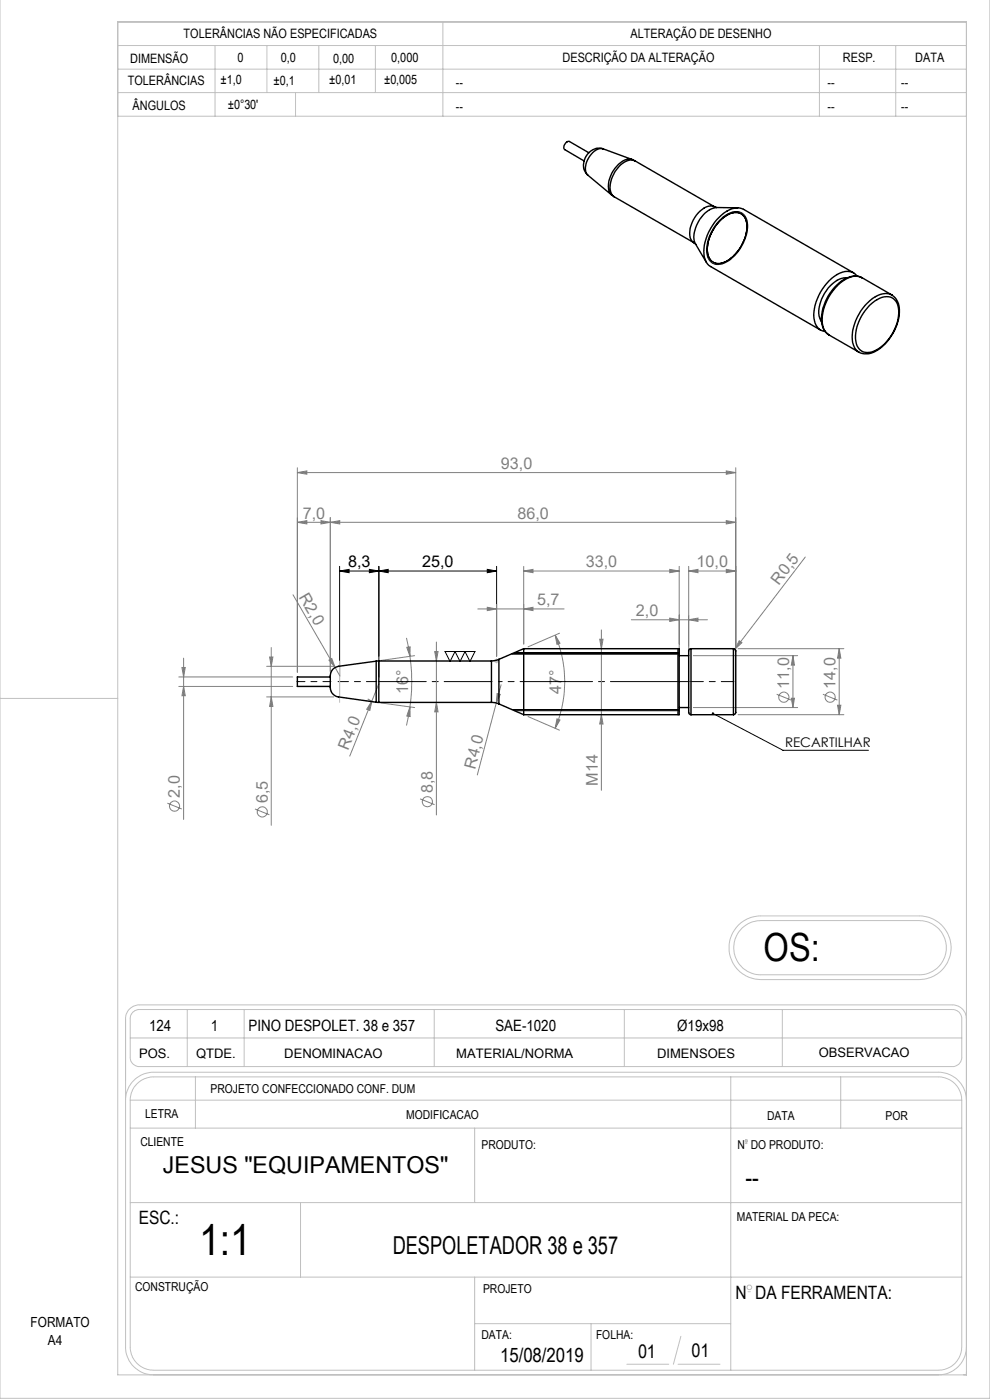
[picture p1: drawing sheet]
<svg xmlns="http://www.w3.org/2000/svg" width="210mm" height="297mm" viewBox="0 0 210 297" stroke-linecap="round" stroke-linejoin="round" font-family="sans-serif">
<g fill="none" stroke="#808080" stroke-width=".21">
<path d="M63.1 99.2v43.4M154.1 99.9l2 .4-2 .3zM156.1 99.2v37.9M63.1 110.8l2-.3v.7zM63.1 100.3l2-.4v.7zM63.1 100.3h93M68.1 110.5l2 .3-2 .4zM70.1 110.8l2-.3v.7zM70.1 109.8v32.8M154.1 110.5l2 .3-2 .4zM156.1 110.8h-93M170.8 118.2l-14.9 19.5"/>
<path d="M38.9 139.6v34.2M57.2 139.4h.7l-.4 2zM57.5 137.4v37.7M62.2 126.2l8.9 15.4M86.2 135.3l.8 3.9M86.3 137.3l.7-.1v2zM87 139.2a37.2 37.2 0 0 1 0 10.8M87.9 139.1l-7.1 1M92.2 138.2h.7l-.3 2zM92.6 136.2v36.7M101.4 129.2h18.3M103.4 128.8l1.9 .4-1.9 .3z"/>
<path d="M105.3 128.2v11M111.1 129.2l2-.4v.7zM111.1 121.1l2-.3v.7zM111.1 120.2v16.4M111.1 121.1h33M117.8 134.7l1 1.8-.7 .2zM117.8 134.7a25 25 0 0 1 0 19.8M118.7 134.3l-6.7 2.9M127.2 135.6h.7l-.3 2zM127.6 133.6v34.1M133.9 131.5h16.2M142.1 131.1l2 .4-2 .3z"/>
<path d="M142.1 120.8l2 .3-2 .4zM144.1 120.2v17.9M146.1 131.5l2-.4v.7zM146.1 121.1l2-.3v.7zM146.1 120.2v17.9M146.1 121.1h10M147.1 139.1h22.1M154.1 120.8l2 .3-2 .4zM155.9 137.7l-.3 .4M156.6 137.6h22.4M156.8 135.9l.6 .4-1.5 1.4zM168.2 139.1l.3 2h-.6z"/>
<path d="M168.2 139.1v11M178 137.6l.4 2h-.7zM178 137.6v14M37.9 143.6h24.2M37.9 145.6h24.2M38.6 141.6h.7l-.4 2zM38.9 145.6l.4 2h-.7zM56.6 147.8h14.2M56.6 141.4h14.2M57.5 147.8l.4 2.1h-.7zM69.8 140l.6-.3 .7 1.9zM71.1 141.6l1 1.8"/>
<path d="M78 148.3l.8 .4M78.9 148.7l-.4 2-.7-.2zM80.4 145l-6.2 15.4M80.8 149.1l7.1 1M87 150v2l-.7-.1zM87 150l-.8 3.9M92.6 149l.3 2h-.7zM105.4 147.1l.7 .2-.8 1.9zM106.3 145.3l-5.1 19.1M112 152l6.7 2.9M118.1 152.5l.7 .2-1 1.8zM127.6 151.6l.3 2h-.7z"/>
<path d="M147.1 150.1h22.1M156.6 151.6h22.4M164.7 147.3l3.1 1.2M167.9 148.1h.6l-.3 2zM174.6 147.3l3 1.2M177.7 149.6h.7l-.4 2zM35.5 170.4l3.1 1.2M54.1 171.6l3 1.3M89.1 169.5l3.1 1.2"/>
<circle cx="166.3" cy="147.9" r="1.08"/>
<circle cx="176.1" cy="147.9" r="1.08"/>
<circle cx="37" cy="171" r="1.08"/>
<circle cx="55.6" cy="172.2" r="1.07"/>
<circle cx="90.7" cy="170.1" r="1.07"/>
</g>
<g fill="none" stroke="#000" stroke-width=".21">
<path d="M152.6 46.7a4.2 4.2 0 0 1 4.7-1.6 3.8 3.8 0 0 1 1.1 4.4 9.1 9.1 0 0 1-5.3 6.5 2.45 2.45 0 0 1-3.2-2.4 9.3 9.3 0 0 1 2.7-6.9zM153.1 46.5a3.7 3.7 0 0 1 4.1-1.1 3.8 3.8 0 0 1 1 4.3 8.5 8.5 0 0 1-5.1 6.1 2.35 2.35 0 0 1-3-2.6 9.3 9.3 0 0 1 3-6.7zM72 121.1l2-.3v.7zM72 121.1h33.3M72 120.2v23.4M78.4 120.8l2 .3-2 .4zM80.4 121.1l1.9-.3v.7zM80.4 120.2v23.4M94.4 138.2h6.4l-1.1 2.1-1.1-2.1-1 2.1-1.1-2.1-1 2.1zM103.4 120.8l1.9 .3-1.9 .4zM105.3 120.2v19M108.5 138.7h35.6"/>
<path d="M109.1 138.4h35M108.5 150.5h35.6M109.1 150.8h35M151.2 151.3l14.9 7.9h18.1"/>
</g>
<g fill="none" stroke="#c0c0c0" stroke-width=".21">
<path d="M210 -.1v296.7h-210v-296.6M25 4.7h180v287h-180zM25 9.7h180M25 19.6h180M25 14.7h180M45.6 9.7v15M56.6 9.7v9.9M62.7 19.6v5.1M67.6 9.7v9.9M79.6 9.7v9.9M93.9 4.7v20M173.8 9.7v15"/>
<path d="M190 9.7v15M25 24.7h180M105 139.9l.7 .7M105.3 139.7v1M105.7 139.9l-.7 .7M105.8 139.9l-.5 .3M0 148.2h25M72 140.2v8.8M104.8 140.2h1.1M156.7 196.2l.5-.5a6.7 6.7 0 0 1 4.2-1.4h33.6a6.8 6.8 0 0 1 6.8 6.8 6.8 6.8 0 0 1-6.8 6.7h-33.6a6.8 6.8 0 0 1-6.2-4.2 6.8 6.8 0 0 1 1.5-7.4zM157.4 196.9l.2-.2a5.6 5.6 0 0 1 3.8-1.4h33.6a5.8 5.8 0 0 1 5.7 5.7 5.8 5.8 0 0 1-5.7 5.8h-33.6a5.8 5.8 0 0 1-5.3-3.6 5.8 5.8 0 0 1 1.3-6.3zM28.3 214.7l1.1-.5h172.8a1.93 1.93 0 0 1 1.8 1.9v8.4a1.93 1.93 0 0 1-2 1.8h-172.4a1.92 1.92 0 0 1-2-2v-8.2a1.81 1.81 0 0 1 .7-1.4z"/>
<path d="M39.7 214.2v12.1M51.8 214.2v12.1M92.1 214.2v12.1M132.4 214.2v12.1M165.9 214.2v12.1M205 216.1a2.94 2.94 0 0 0-3-2.9h-172.4a2.94 2.94 0 0 0-3 2.9v69.6a6 6 0 0 0 6 6M26.6 233.4a6 6 0 0 1 6-5.9h166.5a6 6 0 0 1 5.9 5.9M27.6 233.4a4.9 4.9 0 0 1 5-4.9h166.5a4.9 4.9 0 0 1 4.9 4.9M27.6 233.4v52.3a4.9 4.9 0 0 0 5 5h166.5a4.9 4.9 0 0 0 4.9-5v-52.3M27.6 239.3h176.4M27.6 233.4h176.4M27.6 220.2h176.4"/>
<path d="M41.5 228.5v10.8M100.7 239.3v15.8M155 228.5v62.2M178.3 228.5v10.8M27.6 255.1h176.4M63.7 255.1v15.8M158.2 242.6h.2M27.6 270.9h176.4M100.7 270.9v19.8M158.7 274h.5M100.7 280.8h54.3M125.4 280.8v9.9"/>
<path d="M133 289.4h8.9M143.8 289.4h8.9M144.4 283.5l-1.6 5.9M205 285.7a6 6 0 0 1-5.9 6"/>
<circle cx="158.3" cy="242.1" r=".25"/>
<circle cx="159" cy="273.1" r=".5"/>
</g>
<path d="M63 144.6h7.2" fill="none" stroke="#000" stroke-width=".21" stroke-dasharray="15.2 1.3 1.3 1.3" stroke-dashoffset="13.5"/>
<path d="M79.9 144.6h-8.2" fill="none" stroke="#000" stroke-width=".21" stroke-dasharray="15.2 1.3 1.3 1.3" stroke-dashoffset="13"/>
<path d="M80.3 144.6h24.1" fill="none" stroke="#000" stroke-width=".21" stroke-dasharray="15.2 1.3 1.3 1.3" stroke-dashoffset="5.1"/>
<path d="M111.1 144.6h-5.3" fill="none" stroke="#000" stroke-width=".21" stroke-dasharray="15.2 1.3 1.3 1.3" stroke-dashoffset="14.5"/>
<path d="M111.1 144.6h33" fill="none" stroke="#000" stroke-width=".21" stroke-dasharray="15.2 1.3 1.3 1.3" stroke-dashoffset=".6"/>
<path d="M144.1 144.6h2.1" fill="none" stroke="#000" stroke-width=".21" stroke-dasharray="15.2 1.3 1.3 1.3"/>
<path d="M146.5 144.6h9.2" fill="none" stroke="#000" stroke-width=".21" stroke-dasharray="15.2 1.3 1.3 1.3" stroke-dashoffset="12.5"/>
<path d="M104.3 140.2h1.1" fill="none" stroke="#c0c0c0" stroke-width=".21" stroke-dasharray="15.2 1.3 1.3 1.3"/>
<path d="M143.8 137.6v14" fill="none" stroke="#000" stroke-width=".3"/>
<g fill="#000">
<path d="M72 121.1l2-.3v.7zM78.4 120.8l2 .3-2 .4z"/>
<path d="M103.4 120.8l1.9 .3-1.9 .4zM80.4 121.1l1.9-.3v.7z"/>
</g>
<g fill="#808080">
<path d="M69.8 140l.6-.3 .7 1.9z"/>
<path d="M156.8 135.9l.6 .4-1.5 1.4z"/>
<path d="M78.9 148.7l-.4 2-.7-.2z"/>
<path d="M105.4 147.1l.7 .2-.8 1.9z"/>
<path d="M103.4 128.8l1.9 .4-1.9 .3zM111.1 129.2l2-.4v.7z"/>
<path d="M146.1 131.5l2-.4v.7zM142.1 131.1l2 .4-2 .3zM142.1 120.8l2 .3-2 .4zM111.1 121.1l2-.3v.7zM68.1 110.5l2 .3-2 .4zM63.1 110.8l2-.3v.7z"/>
<path d="M146.1 121.1l2-.3v.7zM154.1 120.8l2 .3-2 .4zM70.1 110.8l2-.3v.7zM154.1 110.5l2 .3-2 .4zM63.1 100.3l2-.4v.7zM154.1 99.9l2 .4-2 .3z"/>
<path d="M57.5 147.8l.4 2.1h-.7zM57.2 139.4h.7l-.4 2z"/>
<path d="M118.1 152.5l.7 .2-1 1.8zM117.8 134.7l1 1.8-.7 .2z"/>
<path d="M87 150v2l-.7-.1zM86.3 137.3l.7-.1v2z"/>
<path d="M168.2 139.1l.3 2h-.6zM167.9 148.1h.6l-.3 2zM178 137.6l.4 2h-.7zM177.7 149.6h.7l-.4 2zM127.2 135.6h.7l-.3 2zM127.6 151.6l.3 2h-.7zM92.2 138.2h.7l-.3 2zM92.6 149l.3 2h-.7zM38.6 141.6h.7l-.4 2zM38.9 145.6l.4 2h-.7z"/>
</g>
<path d="M151.1 151.1a.24 .24 0 0 1 .4 .1 .24 .24 0 0 1-.2 .3 .24 .24 0 0 1-.3-.3l.2 .1-.2-.1z" fill="#000"/>
<g fill="none" stroke="#000" stroke-width=".3">
<path d="M124.9 32.4l-4.1-2.4a1.15 1.15 0 0 0-1 1.7l4.1 2.4M127.9 31.6a3.5 3.5 0 0 0-3.9 4.7l.7 .8M127.9 31.6a3.1 3.1 0 0 0-3.1 2.1 3.1 3.1 0 0 0-.1 3.4M127.9 31.6l6.2 2.2M134.1 33.8l.6 .3M134.1 33.8a3.2 3.2 0 0 0-3.3 1.4 5.7 5.7 0 0 0-1.5 5.6l.4 .5-5-4.2M129.8 41.3l.5 .5M130.3 41.8a2.99 2.99 0 0 1-.6-3.7 5.9 5.9 0 0 1 4.1-4.2l.9 .2 16.9 9.8M130.3 41.8l16.9 9.7M147.2 51.5l.4 .3M147.6 51.8l2.2 3.8M151.6 43.9l.4 .1"/>
<path d="M151.6 43.9a2.74 2.74 0 0 0-3.1 .9 6 6 0 0 0-1.9 6l.6 .7M152 44a5.8 5.8 0 0 0-4.4 4.3l-.4 1.7v1l.4 .8M152 44l4.5 .1M179.6 58.9a6 6 0 0 0-5 3.9 5.4 5.4 0 0 0-.4 5.4M181.1 57.9l-23.4-13.5a4.5 4.5 0 0 0-5.1 1.6 10.3 10.3 0 0 0-3.2 8.5l.2 .6a2.5 2.5 0 0 0 1.1 1.4l23.4 13.5M181.8 58.6a3 3 0 0 0-4.2-.4 10.5 10.5 0 0 0-4.8 9.8 2.62 2.62 0 0 0 2.2 2.3M182.8 58.9a4.3 4.3 0 0 0-4.8 1.1 10.4 10.4 0 0 0-3.7 8.6l.1 .5a2.92 2.92 0 0 0 1.5 1.9M175.8 71l6.4 3.7M183.6 64.7a5.4 5.4 0 0 1 5.2-2.3 3.6 3.6 0 0 1 2 3.8 10.4 10.4 0 0 1-5.9 8.7 2.9 2.9 0 0 1-4.1-2.8 10.6 10.6 0 0 1 2.8-7.4zM184.5 64.8a4.9 4.9 0 0 1 4.5-1.7 3.2 3.2 0 0 1 1.6 3.4 9.7 9.7 0 0 1-5.6 8.1 2.62 2.62 0 0 1-3.5-2.8 10 10 0 0 1 3-7zM189.2 62.6l-6.4-3.7a3.7 3.7 0 0 0-4 .7 10.5 10.5 0 0 0-4.3 9.4 3 3 0 0 0 1.3 2M105.8 139.9l-1.6 .3"/>
<path d="M105.8 139.9v9.4M111.1 137.6v14M111.1 137.6h33v14h-33M111.1 137.6l-5.3 2.3M144.1 139.1h2M146.6 137.6l-.3 .1-.2 .3v13.2l.1 .3 .4 .1M146.6 137.6v14M146.6 137.6h9M155.6 137.6l.3 .1 .2 .3v13.2l-.2 .3-.3 .1M155.6 137.6v14M70.1 143.6h-7v2h7M79.8 149h.6"/>
<path d="M79.8 140.3l-8 1.1a2.33 2.33 0 0 0-1.7 2.8v1a2.22 2.22 0 0 0 1.7 2.6l8 1.2M79.8 140.3v8.7M80.4 140.2l-.6 .1M80.4 140.2v8.8M80.4 140.2h23.8M80.4 149h23.8M104.2 149l1.6 .3M104.2 140.2v8.8M105.8 149.3l5.3 2.3M144.1 150.1h2M146.6 151.6h9"/>
</g>
<text font-size="9.4" x="42.2" y="266.1">1:1</text>
<text font-size="8.2" x="162" y="203.8">OS:</text>
<text font-size="5.9" x="158.1" y="251.9">--</text>
<text font-size="5.3" x="83.3" y="265.9">DESPOLETADOR 38 e 357</text>
<text font-size="4.9" x="34.5" y="248.9">JESUS &quot;EQUIPAMENTOS&quot;</text>
<text font-size="4.2" x="106.1" y="288.9">15/08/2019</text>
<g font-size="4.1">
<text x="146.7" y="287.9">01</text>
<text x="135.3" y="288.1">01</text>
</g>
<g font-size="3.9">
<text x="29.4" y="259.7">ESC.:</text>
<text x="156" y="275.6">N DA FERRAMENTA:</text>
</g>
<g font-size="3.4" fill="#808080">
<text x="106.3" y="99.5">93,0</text>
<text x="64.2" y="110">7,0</text>
<text x="109.8" y="110">86,0</text>
<text x="124.2" y="120.3">33,0</text>
<text x="147.8" y="120.3">10,0</text>
<text x="165.2" y="124.2" transform="rotate(-53 165.2 124.2)">R0,5</text>
<text x="63.3" y="126.6" transform="rotate(60 63.3 126.6)">R2,0</text>
<text x="113.9" y="128.4">5,7</text>
<text x="134.9" y="130.7">2,0</text>
<text x="86.6" y="147.2" transform="rotate(-90 86.6 147.2)">16°</text>
<text x="119" y="147.2" transform="rotate(-90 119 147.2)">47°</text>
<text x="167.4" y="146.1" transform="rotate(-90 167.4 146.1)">11,0</text>
<text x="177.2" y="146.1" transform="rotate(-90 177.2 146.1)">14,0</text>
<text x="73.9" y="159.2" transform="rotate(-68 73.9 159.2)">R4,0</text>
<text x="100.8" y="163.2" transform="rotate(-75 100.8 163.2)">R4,0</text>
<text x="126.8" y="166.7" transform="rotate(-90 126.8 166.7)">M14</text>
<text x="38.2" y="169.2" transform="rotate(-90 38.2 169.2)">2,0</text>
<text x="56.8" y="170.4" transform="rotate(-90 56.8 170.4)">6,5</text>
<text x="91.8" y="168.3" transform="rotate(-90 91.8 168.3)">8,8</text>
</g>
<g font-size="3.4">
<text x="73.8" y="120.3">8,3</text>
<text x="89.5" y="120.3">25,0</text>
</g>
<g font-size="3.3">
<text x="31.6" y="218.8">124</text>
<text x="44.7" y="218.8">1</text>
<text x="52.7" y="218.8">PINO DESPOLET. 38 e 357</text>
<text x="105.1" y="218.8">SAE-1020</text>
<text x="143.7" y="218.8">Ø19x98</text>
</g>
<g font-size="3">
<text x="6.5" y="281.4">FORMATO</text>
<text x="10.2" y="285.4">A4</text>
</g>
<g font-size="2.8">
<text x="166.5" y="158.5">RECARTILHAR</text>
<text x="29.5" y="224.4">POS.</text>
<text x="41.6" y="224.4">QTDE.</text>
<text x="60.3" y="224.4">DENOMINACAO</text>
<text x="96.8" y="224.4">MATERIAL/NORMA</text>
<text x="139.4" y="224.3">DIMENSOES</text>
<text x="173.7" y="224.2">OBSERVACAO</text>
</g>
<g font-size="2.7">
<text x="38.9" y="8.1">TOLERÂNCIAS NÃO ESPECIFICADAS</text>
<text x="133.8" y="8.1">ALTERAÇÃO DE DESENHO</text>
<text x="27.6" y="13.4">DIMENSÃO</text>
<text x="46.8" y="17.8">±1,0</text>
<text x="50.4" y="13.1">0</text>
<text x="58" y="18">±0,1</text>
<text x="59.6" y="13.2">0,0</text>
<text x="69.8" y="17.8">±0,01</text>
<text x="70.7" y="13.3">0,00</text>
<text x="81.5" y="17.9">±0,005</text>
<text x="83" y="13.2">0,000</text>
<text x="119.3" y="13.2">DESCRIÇÃO DA ALTERAÇÃO</text>
<text x="178.8" y="13.2">RESP.</text>
<text x="194.2" y="13.2">DATA</text>
<text x="27.1" y="18.1">TOLERÂNCIAS</text>
<text x="28.1" y="23.2">ÂNGULOS</text>
<text x="48.3" y="23.1">±0°30'</text>
<text x="96.7" y="18.5">--</text>
<text x="96.7" y="23.5">--</text>
<text x="175.5" y="18.5">--</text>
<text x="175.5" y="23.5">--</text>
<text x="191.1" y="18.5">--</text>
<text x="191.1" y="23.5">--</text>
</g>
<g font-size="2.6">
<text x="44.7" y="231.9">PROJETO CONFECCIONADO CONF. DUM</text>
<text x="30.8" y="237.2">LETRA</text>
<text x="86.2" y="237.3">MODIFICACAO</text>
<text x="162.7" y="237.6">DATA</text>
<text x="187.8" y="237.6">POR</text>
<text x="29.8" y="243.1">CLIENTE</text>
<text x="102.1" y="243.7">PRODUTO:</text>
<text x="156.4" y="243.7">N DO PRODUTO:</text>
<text x="156.3" y="259.1">MATERIAL DA PECA:</text>
<text x="28.7" y="273.8">CONSTRUÇÃO</text>
<text x="102.5" y="274.2">PROJETO</text>
<text x="102.1" y="284.1">DATA:</text>
<text x="126.4" y="284.1">FOLHA:</text>
</g>
</svg>
